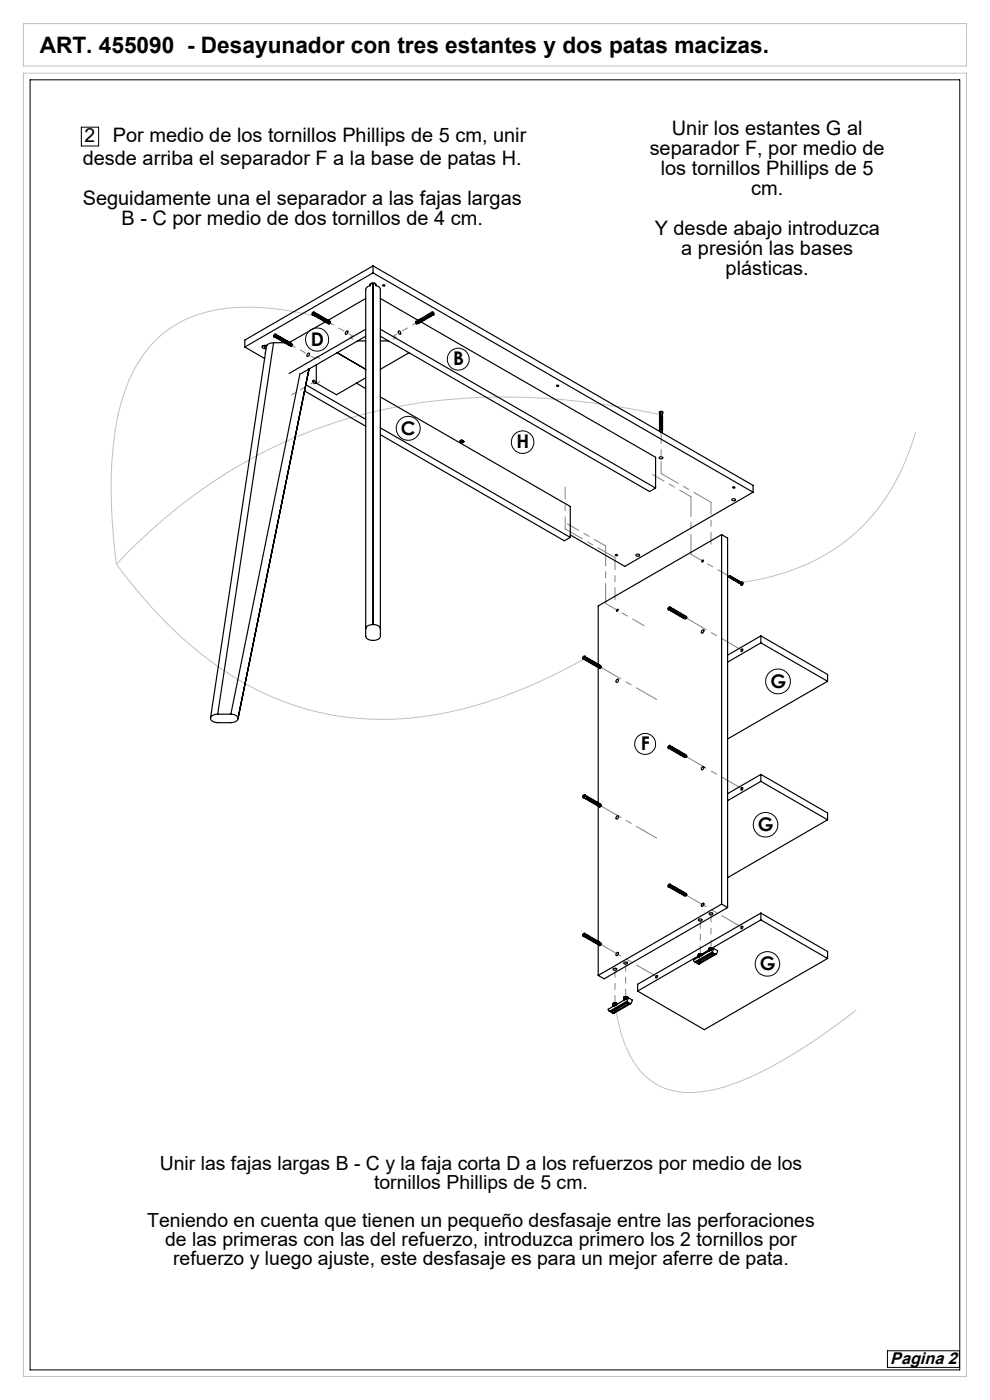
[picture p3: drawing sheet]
<svg xmlns="http://www.w3.org/2000/svg" width="210mm" height="297mm" viewBox="0 0 210 297" stroke-linecap="round" stroke-linejoin="round" font-family="sans-serif">
<path d="M5 15.5h200v276.5h-200zM5 5h200v9h-200zM67.1 67.1a51.5 51.5 0 0 0-21.6-1.3 23.9 23.9 0 0 0-18.3 15.2 60.9 60.9 0 0 0-3.6 24.5l.5 9.3 .6 4.9M140 87.9a146.9 146.9 0 0 0-48.7-2.7 107.2 107.2 0 0 0-64.1 31.9l-2.5 2.6M194.2 91.7a44.5 44.5 0 0 1-14.1 22.6 46.6 46.6 0 0 1-22.9 9.3M24.7 119.7a88.5 88.5 0 0 0 27.8 25.6 59.6 59.6 0 0 0 40.8 6.1 98.5 98.5 0 0 0 30.6-11.6M130.4 213a29.3 29.3 0 0 0 5.2 13.9 13.5 13.5 0 0 0 12.6 4.8 41.3 41.3 0 0 0 15.2-5.3 130.7 130.7 0 0 0 18.2-12.1" fill="none" stroke="#c0c0c0" stroke-width=".21"/>
<g fill="none" stroke="#000" stroke-width=".21">
<path d="M6.4 16.9h197.2v273.7h-197.2zM17.3 27h3.6v4h-3.6zM188.2 286.6h15.3v3.5h-15.3z"/>
<circle cx="67.3" cy="72" r="2.45"/>
<circle cx="97.2" cy="76.2" r="2.32"/>
<circle cx="86.6" cy="90.9" r="2.54"/>
<circle cx="110.9" cy="93.8" r="2.4"/>
<circle cx="136.8" cy="157.8" r="2.23"/>
<circle cx="165" cy="144.6" r="2.63"/>
<circle cx="162.4" cy="175" r="2.61"/>
<circle cx="162.8" cy="204.5" r="2.61"/>
</g>
<path d="M140.2 91.5v8.9M119.9 103.3v8.9M130.5 118.3v8.9M150.8 106.6v8.9" fill="none" stroke="#808080" stroke-width=".21" stroke-dasharray="15.2 1.3 1.3 1.3" stroke-dashoffset="12.7"/>
<path d="M119.9 112.2l10.6 6.1M140.2 100.4l10.6 6.2M146.6 105.4v12.2M128.5 128v-12.2" fill="none" stroke="#808080" stroke-width=".21" stroke-dasharray="15.2 1.3 1.3 1.3" stroke-dashoffset="11"/>
<path d="M130.5 212.9v-7.3M132.7 211.6v-7.3M148.6 202.5v-7.4M150.8 201.2v-7.4" fill="none" stroke="#808080" stroke-width=".21" stroke-dasharray="15.2 1.3 1.3 1.3" stroke-dashoffset="13.5"/>
<path d="M128.5 115.8l-8.2-4.7M138.4 100.7l8.2 4.7M146.6 117.6l8.1 4.7M136.6 132.7l-8.1-4.7" fill="none" stroke="#808080" stroke-width=".21" stroke-dasharray="15.2 1.3 1.3 1.3" stroke-dashoffset="12.5"/>
<path d="M61.9 73.2l4.8 2.8M70 68.5l4.8 2.8M88.3 68.5l-4.8 2.8M61.9 83.8l4.8-2.8" fill="none" stroke="#808080" stroke-width=".21" stroke-dasharray="15.2 1.3 1.3 1.3" stroke-dashoffset="14.4"/>
<path d="M66.7 76l.5-.3M67.2 75.7l.6 .3M74.3 71.6l.6 .4M74.8 71.3l-.5 .3M83.5 71.3l.5 .3M84 71.6l-.6 .4M66.7 81l.5 .3M67.2 81.3l.6-.4" fill="none" stroke="#808080" stroke-width=".21" stroke-dasharray="15.2 1.3 1.3 1.3"/>
<path d="M145.5 131.1l11.9 6.8M127.4 141.5l11.9 6.9M127.4 170.9l11.9 6.9M145.5 160.5l11.9 6.8M145.5 189.9l11.9 6.8M127.4 200.3l11.9 6.9" fill="none" stroke="#808080" stroke-width=".21" stroke-dasharray="15.2 1.3 1.3 1.3" stroke-dashoffset="10.3"/>
<g fill="none" stroke="#000" stroke-width=".25">
<path d="M79.1 56.4l80.6 46.6v1.4M79.1 57.9l80.6 46.5M79.1 56.4v1.5M79.1 57.9l-27.2 15.7M79.1 56.4l-27.2 15.7v1.5M51.9 73.6l4.2 2.5M55.7 73.4l.5 .1M56.2 73.9h.2M56.2 73.5h.3M56.2 73.5v.4M56.3 74.8v.2M56.6 73.3l-11.9 79"/>
<path d="M58 72.7l-.7 .1-.7 .5h-.4a.39 .39 0 0 0-.6 .3 .39 .39 0 0 0 .6 .3M58 72.7l-11.8 78.8M58 72.7h2.4M58.2 71.3h.1M58.2 71.1l.2-.1v.3h-.2M58.2 71.1v.2M58.2 71.1l.2 .1M58.3 70.9a.31 .31 0 0 1 .4 .2 .31 .31 0 0 1-.3 .4 .29 .29 0 0 1-.4-.2 .29 .29 0 0 1 .2-.4zM58.3 71.5l.4 .2 .2-.5-.3-.2v.3l-.3 .2M58.7 71.6l.1 .1M58.9 71.6l-.2 .1M58.9 71.8h.2l.1-.2-.2-.3a.34 .34 0 0 1 .3 .3 .34 .34 0 0 1-.3 .4v-.2"/>
<path d="M58.9 71.6l-.1 .1M58.9 71.6h.1M58.9 71.3v.3M58.9 71.6l-.1 .2-.1-.1M59.3 71.4a.34 .34 0 0 1 .3 .4 .34 .34 0 0 1-.3 .3v-.1M59.3 71.5l.1 .4h-.2M59.5 72.1l.1 .1M59.6 71.6a.34 .34 0 0 1 .3 .4 .34 .34 0 0 1-.4 .3v-.2M59.6 71.7h.1M59.7 71.8l.1 .2-.2 .1M59.9 71.8a.34 .34 0 0 1 .3 .3 .34 .34 0 0 1-.4 .4v-.2M59.9 71.9h.1"/>
<path d="M59.9 71.9l.1 .4-.2-.1M60.1 71.9a.34 .34 0 0 1 .3 .4 .34 .34 0 0 1-.3 .3v-.1M60.2 72l.1 .4h-.3M60.4 72.1a.34 .34 0 0 1 .3 .4 .34 .34 0 0 1-.3 .3v-.2M60.5 72.2h.1M60.5 72.2l.1 .4h-.3M60.7 72.3a.32 .32 0 0 1 .3 .3 .32 .32 0 0 1-.3 .3v-.1M60.7 72.4l.2 .3h-.3M61 72.4a.34 .34 0 0 1 .3 .4 .34 .34 0 0 1-.3 .3v-.1M61 72.5l.1 .4h-.2M61.3 72.6a.34 .34 0 0 1 .3 .4 .34 .34 0 0 1-.4 .3v-.2M61.3 72.7l.1 .4h-.2"/>
<path d="M61.6 72.7a.34 .34 0 0 1 .2 .4 .34 .34 0 0 1-.3 .3v-.1M61.6 72.8l.1 .4h-.2M61.7 73.4h.1M61.9 73l.1 .2-.3 .2M63.6 79.2l-14.6 72.3M65.3 75l.1-.1a.36 .36 0 0 1 .3 .4 .36 .36 0 0 1-.4 .3 .34 .34 0 0 1-.3-.3 .34 .34 0 0 1 .3-.3zM65.5 78.3l-15 74.2M66.3 66.3l.2-.2a.33 .33 0 0 1 .1 .5 .33 .33 0 0 1-.5 .1zM66.3 66.6h.1M66.4 66.4l.1 .1M66.4 66.4h.2l-.3 .2M66.4 66.4l-.1 .2"/>
<path d="M66.7 66.3l.4 .2-.3 .5-.4-.2 .3-.2v-.3M66.8 67l.1 .1M66.9 67v.1M66.9 67h.1M66.9 67l.2 .1M67.1 66.7l-.2 .3M67.1 66.7l.1-.1a.37 .37 0 0 1 .2 .4 .37 .37 0 0 1-.3 .2v-.1M67.1 66.6l.1 .1M67.1 77.4v3.9l4.3 2.4 6.2-3.6M67.2 66.7l.1 .2-.2 .2M67.4 66.7a.32 .32 0 0 1 .3 .4 .32 .32 0 0 1-.4 .3v-.2M67.4 66.8l.2 .3-.2 .2-.1-.1"/>
<path d="M67.7 66.9h.1a.37 .37 0 0 1 .1 .4 .37 .37 0 0 1-.3 .3v-.2M67.7 67l.1 .3h-.2M67.9 67.1h.2a.37 .37 0 0 1 .1 .4 .37 .37 0 0 1-.3 .2v-.1M68 67.1l.1 .4h-.3M68.2 67.2a.32 .32 0 0 1 .4 .4 .32 .32 0 0 1-.4 .3v-.2M68.3 67.3l.1 .3-.1 .2-.2-.1M68.5 67.4l.2 .4h-.3M68.5 67.4h.2a.37 .37 0 0 1 .1 .4 .37 .37 0 0 1-.3 .2v-.1M68.8 67.6l.1 .4h-.2M68.8 67.6l.1-.1a.4 .4 0 0 1 .2 .4 .4 .4 0 0 1-.3 .3v-.2M69.1 67.8l.1 .4h-.2M69.1 67.7h.1a.37 .37 0 0 1 .2 .4 .37 .37 0 0 1-.4 .3v-.2l-7.5 4.4"/>
<path d="M69.4 67.9h.1a.37 .37 0 0 1 .1 .4 .37 .37 0 0 1-.3 .2v-.1M69.4 67.9l.1 .1M69.5 68v.4l-.2-.1M69.7 68.1l.1 .3-.1 .2-.2-.1M69.7 68a.32 .32 0 0 1 .3 .4 .32 .32 0 0 1-.4 .3v-.2M70 68.3l.1 .2-.2 .2-.1-.1M70 68.2h.1M70.1 68.2l-.1 .1M70.1 68.2v.1M71.5 74.8l6.1 3.5M73.4 70.3a.23 .23 0 0 1 .4 0 .23 .23 0 0 1-.1 .3 .26 .26 0 0 1-.2 .3 .26 .26 0 0 1-.3-.1zM75.9 72.3h1.7"/>
<path d="M77.6 71.3l-13.7 8M77.6 69.8l-16.3 9.4M77.6 63.3l-8 4.6M77.8 61l.7-.4a.6 .6 0 0 1 .6-.6 .6 .6 0 0 1 .6 .6l.7 .3 .3 .4v73.7a1.59 1.59 0 0 1-2.1 .8 1.06 1.06 0 0 1-1-.8v-73.6zM79.1 60.2h-.5M79.1 60.2v72.3M79.1 60.2h.1M79.2 60.2h.5M79.2 60.2v72.3M80.7 63.3l8.1 4.7-.1 .2 .3 .1M80.7 72.3h1.7M80.7 69.8l58.4 33.7"/>
<path d="M80.7 71.3l57.1 33 1.3-.8M81.2 60.4h.4v.2h-.4zM84.5 70.2a.45 .45 0 0 1 .4 .3 .45 .45 0 0 1 0 .4l-.4-.3zM86.8 74.8l-6.1 3.5M88.2 68.3v.3h.3M88.4 68.2l-.1-.1a.34 .34 0 0 0 .1 .5 .34 .34 0 0 0 .5-.1M88.5 68.2l-.1 .2 .4 .1M88.7 68h-.1a.33 .33 0 0 0 .1 .4 .33 .33 0 0 0 .4-.1M89 67.9l-.1-.1a.34 .34 0 0 0 .1 .5 .34 .34 0 0 0 .4-.1M89 68.3v.1M89.1 67.8l-.2 .1 .1 .3h.4M89.3 67.7h-.2l.1 .4 .3 .1 .2-.2"/>
<path d="M89.4 67.7l-.1 .2 .1 .1h.2M89.4 68.3l49.7 28.7v6.5M89.6 67.6l-.2-.1a.34 .34 0 0 0 .1 .4 .34 .34 0 0 0 .5 0M89.6 67.5l-.1 .2 .4 .1M89.9 67.4l-.2-.1a.34 .34 0 0 0 .1 .5 .34 .34 0 0 0 .5-.1M89.9 67.3l-.1 .3 .4 .1M90.1 67.2h-.1a.33 .33 0 0 0 .1 .4 .33 .33 0 0 0 .5-.1M90.2 67.2l-.1 .2 .2 .2 .2-.1M90.3 67.1l.2 .2h.3M90.4 67.1l-.1-.1a.34 .34 0 0 0 .1 .4 .34 .34 0 0 0 .4 0M90.5 67l-.2 .1M90.7 66.9l-.1-.1a.34 .34 0 0 0 .1 .5 .34 .34 0 0 0 .4-.1"/>
<path d="M90.8 66.8l-.1 .3 .4 .1M91 66.7h-.2a.33 .33 0 0 0 .2 .4 .33 .33 0 0 0 .4-.1M91.1 66.6l.1 .1M91.1 66.7l-.2 .2 .4 .1M91.2 66.5l-.1 .1M91.2 66.7l.2 .3M91.2 66.6v.1M91.4 67l-.1 .1M91.5 66.3l-.3 .2 .2 .5 .4-.2-.2-.2-.1-.3M91.6 66.2a.37 .37 0 0 1 .4 .2 .37 .37 0 0 1-.1 .4l-.3-.3zM91.9 66.4h-.2l.2 .2M91.9 66.4v.2"/>
<path d="M91.9 66.4l-.2 .1M91.9 66.6h-.1M64.6 82.9l13 7.5M64.9 81.6l12.7 7.4M66.4 80.7a.36 .36 0 0 1 .4 .2 .36 .36 0 0 1-.1 .5l-.2-.2zM75.6 81.3l2 1.1M80.7 90.8l40.3 23.2M80.7 92.2l39 22.5 1.3-.7M80.7 84.2l40.3 23.3v6.5M97.6 93.7h.1M97.6 93.8h.1M97.6 93.7v.1"/>
<path d="M97.6 93.5l.2 .3M97.7 93.8h.1M97.7 93.6h.1M97.7 93.5v.1M97.7 93.4v.2M97.8 93.7l.3 .1-.3 .1-.1-.1zM97.8 93.6h-.2a.34 .34 0 0 1 .6 0M97.8 93.8v.1M97.8 93.6h.1M97.8 93.9h.1M97.8 93.6l-.2 .1M97.8 93.4v.2"/>
<path d="M97.9 93.6h.1M97.9 93.9h.1M97.9 93.4v.2M98 93.6h.1M98 93.9h.1M98 93.4v.2M98.1 93.6h.1M98.1 93.6h-.1M98.1 93.8h.1M98.1 93.4v.2M98.1 93.6v.1M98.1 93.5v.3"/>
<path d="M98.2 93.7h.1M98.2 93.8h-.1M98.2 93.7v.1M98.2 93.8h.1M98.2 93.6v.2M118 81.8h.5a.23 .23 0 0 1-.2 .2 .23 .23 0 0 1-.3-.2zM139.9 97l.2-.1a.29 .29 0 0 1 .4 0 .29 .29 0 0 1 0 .4 .35 .35 0 0 1-.4 .1 .35 .35 0 0 1-.2-.4zM139.9 88a.25 .25 0 0 1 .3-.2 .25 .25 0 0 1 .2 .3M139.9 88v-.4a.34 .34 0 0 1 .6 0v.4M139.9 87.6a.36 .36 0 0 1 .3-.3 .36 .36 0 0 1 .4 .3h-.1M140 87.9v.4M140 87.9l.1 .1"/>
<path d="M140 91.4v.2l.4-.1v.1M140 88.2v.1M140 88.5v.1M140 88.8v.1M140 89.1v.1M140 89.5v.1M140 89.8v.1M140 90.1v.1M140.1 91.4l.3-.2v.4M140.1 91.1l.2-.2h.1v.2M140.1 90.8l.2-.2h.1v.2M140.1 90.4l.1-.1h.2v.2"/>
<path d="M140.1 90.1l.2-.2 .1 .2M140.1 89.8l.2-.2h.1v.2M140.1 89.5l.2-.2h.1v.2M140.1 89.1l.1-.1h.2v.2M140.1 88.8l.2-.2 .1 .2M140.1 88.5l.2-.2h.1v.2M140.1 88v.2M140.1 88h.3v.2M140.1 88h.1M140.4 91.6l-.2 .1h.3M140.4 91.6l.1 .1M140.4 91.4l.2-.1a.38 .38 0 0 0-.4-.2 .38 .38 0 0 0-.3 .4"/>
<path d="M140.4 91l.2-.1a.33 .33 0 0 0-.4-.1 .33 .33 0 0 0-.2 .4v-.1M140.4 90.7l.2-.1a.33 .33 0 0 0-.5-.1 .33 .33 0 0 0-.1 .4v-.1M140.4 90.4l.2-.1a.34 .34 0 0 0-.5-.1 .34 .34 0 0 0-.1 .4v-.2M140.4 90.1l.2-.1a.34 .34 0 0 0-.5-.2 .34 .34 0 0 0-.1 .5M140.4 89.7h.1a.31 .31 0 0 0-.4-.2 .31 .31 0 0 0-.2 .3l.1 .1M140.4 89.4l.2-.1a.33 .33 0 0 0-.5-.1 .33 .33 0 0 0-.1 .4M140.4 89.1l.2-.1a.34 .34 0 0 0-.5-.1 .34 .34 0 0 0-.1 .4M140.4 88.7l.2-.1a.34 .34 0 0 0-.5-.1 .34 .34 0 0 0-.1 .5M140.4 88.4h.1a.31 .31 0 0 0-.4-.2 .31 .31 0 0 0-.2 .3l.1 .1M130.6 117.7l.1-.1 .3 .2-.3 .1-.2-.1zM134.9 117.7l.1-.1a.33 .33 0 0 1 .4-.1 .33 .33 0 0 1 .2 .4 .39 .39 0 0 1-.4 .1 .39 .39 0 0 1-.3-.3zM149 118.9l.1-.1 .1 .1-.3 .3z"/>
<path d="M153.1 113.4l-26.2 15.1v12.5a.34 .34 0 0 1 .3 .3 .34 .34 0 0 1-.3 .3v-.1M153.1 113.4v78.4M153.1 113.4l1.2 .8v78.3M155.3 105.9l.1-.1a.37 .37 0 0 1 .4 0 .37 .37 0 0 1 .2 .3 .36 .36 0 0 1-.4 .2 .36 .36 0 0 1-.3-.4zM155.4 103.4l.4-.1 .1 .2h-.4zM159.7 104.4l-27.2 15.8-11.5-6.7M79.1 132.5a1.34 1.34 0 0 0-1.5 .9M79.1 132.5h.1M79.2 132.5a1.26 1.26 0 0 1 1.5 .9M123.8 139.5l.1 .1M123.8 139.2h.1a.36 .36 0 0 1 .2 .4 .36 .36 0 0 1-.5 .2v-.2zM123.8 139.8l.3 .2a.34 .34 0 0 0 .3-.2 .34 .34 0 0 0 0-.3l-.3-.2-.2 .5"/>
<path d="M123.9 139.4v.3l-.1-.2M123.9 139.4l-.1 .1M123.9 139.4h.1M124.5 139.6l.2 .1-.2 .5a.16 .16 0 0 1-.2-.2 .16 .16 0 0 1 .2-.2zM124.5 139.7v.3h-.2M124.6 139.7a.34 .34 0 0 1 .3 .3 .34 .34 0 0 1-.3 .3v-.1M124.7 139.7l.1 .4h-.3M124.9 139.8a.32 .32 0 0 1 .3 .4 .32 .32 0 0 1-.3 .3v-.2M125 139.9h.1M125 139.9l.1 .4h-.3M125.2 140a.34 .34 0 0 1 .3 .3 .34 .34 0 0 1-.3 .3v-.1M130.9 129.3h.2v.2l-.2 .2-.2-.1z"/>
<path d="M141.9 129l.1 .1M141.9 128.8a.23 .23 0 0 1 .4 0 .23 .23 0 0 1-.1 .3 .27 .27 0 0 1-.4 .3 .27 .27 0 0 1 0-.5zM142 128.9v.3l-.1-.2M142 128.9l-.1 .1M142 128.9l.1 .1M142.2 128.9l.4 .2a.35 .35 0 0 1-.4 .5l-.2-.2 .2-.5M142.6 129.1a.32 .32 0 0 1 .2 .4 .32 .32 0 0 1-.3 .2v-.1M142.6 129.2v.1M142.6 129.2l.1 .4h-.3zM142.8 129.4l.2 .2-.1 .2-.2-.1M142.8 129.3a.34 .34 0 0 1 .3 .3 .34 .34 0 0 1-.3 .3v-.1M143.1 129.5l.2 .4h-.3"/>
<path d="M143.1 129.4a.34 .34 0 0 1 .3 .4 .34 .34 0 0 1-.3 .3v-.1M143.4 129.7l.2 .1-.1 .3h-.2M143.4 129.6a.32 .32 0 0 1 .3 .3 .32 .32 0 0 1-.3 .3v-.1M143.7 129.9l.2 .1-.1 .2h-.3M143.7 129.7a.34 .34 0 0 1 .3 .4 .34 .34 0 0 1-.3 .3v-.1M144 129.9a.34 .34 0 0 1 .3 .4 .34 .34 0 0 1-.4 .3v-.2M144 130h.1M144 130.1l.1 .3h-.3M144.3 130.1a.32 .32 0 0 1 .2 .3 .32 .32 0 0 1-.3 .3v-.1M144.3 130.2h.1M144.3 130.2l.1 .4h-.3M144.5 130.2a.34 .34 0 0 1 .3 .4 .34 .34 0 0 1-.3 .3v-.1"/>
<path d="M144.6 130.3l.1 .4h-.3M144.8 130.4a.32 .32 0 0 1 .3 .4 .32 .32 0 0 1-.3 .3v-.2M144.9 130.5l.1 .4h-.3M145.1 130.6a.32 .32 0 0 1 .3 .3 .32 .32 0 0 1-.3 .3v-.1M145.1 130.7l.2 .2-.2 .2-.1-.1M145.4 130.7l.2 .1 .1 .3M145.4 130.8h.1M145.5 130.9l.1 .2M145.6 131.1h.1M145.6 131.1l-.2 .2-.2-.1M145.7 131.1h-.1M149 133.7v-.1a.32 .32 0 0 1 .4 .3 .32 .32 0 0 1-.4 .4 .33 .33 0 0 1-.3-.3 .33 .33 0 0 1 .3-.3z"/>
<path d="M154.7 122.2v.2zM154.7 122.2v-.1a.19 .19 0 0 1 .2 .2 .19 .19 0 0 1-.2 .2v-.1M154.7 122.2h.1M154.8 122.2v.2h-.2M154.8 122.5h.1M154.9 122.2a.18 .18 0 0 1 .1 .2 .18 .18 0 0 1-.2 .2l.2-.3M154.9 122.3v.2M155 122.3l.2 .2-.2 .2 .1-.3M155 122.4v.2M155.2 122.4l.1 .2-.2 .2 .2-.3M155.2 122.4l-.1 .3M155.3 122.5a.18 .18 0 0 1 .2 .2 .18 .18 0 0 1-.2 .1l.1-.2"/>
<path d="M155.3 122.6v.1M155.5 122.6l.1 .2-.2 .1 .1-.2M155.5 122.6l-.1 .2M155.6 122.6l.2 .2-.3 .2 .2-.3M155.6 122.7l-.1 .2M155.8 122.7a.18 .18 0 0 1 .1 .2 .18 .18 0 0 1-.2 .2l.1-.3M155.8 122.8l-.1 .2M155.9 122.8l.1 .2-.1 .2 .1-.3M155.9 122.9l-.1 .1M156 122.9h.1a.2 .2 0 0 1 .1 .2 .2 .2 0 0 1-.2 .1l.1-.2M156 122.9v.3M156.1 123.2v.1"/>
<path d="M156.2 122.9l.1 .3-.2 .2 .1-.3M156.2 123l-.1 .3M156.3 123l.2 .3-.2 .1 .1-.2M156.3 123.1l-.1 .2M156.5 123.1l.1 .2-.2 .2 .1-.3M156.5 123.2l-.1 .2M156.6 123.2l.1 .2-.1 .2 .1-.3M156.6 123.3v.2M156.7 123.3l.2 .2-.2 .2 .1-.3M156.7 123.4v.1M156.9 123.4l.1 .2-.2 .2 .2-.3M156.9 123.4l-.1 .2"/>
<path d="M157 123.7h.1M157 123.4l.2 .2-.2 .3 .1-.4M157 123.5v.2M157.1 123.8v.2a.23 .23 0 0 0 .2 .2 .23 .23 0 0 0 .3-.2 .28 .28 0 0 0 .1-.3 .28 .28 0 0 0-.3-.2l-.1 .4h-.2v-.1l.1 .1M157.2 123.5l.1 .1-.1 .3M157.2 123.6v.3M157.2 137.9l.2-.2a.27 .27 0 0 1 .1 .4 .27 .27 0 0 1-.3 0zM161.4 134.9v1.5M161.4 134.9l14.1 8.2v1.4M161.4 136.4l14.1 8.1M161.4 136.4l-7.1 4.1M161.4 134.9l-7.1 4.1"/>
<path d="M46.2 151.5a1.08 1.08 0 0 0-1.5 1.2 1.81 1.81 0 0 0 1.5 .6h2.8a1.37 1.37 0 0 0 1.5-.9 1.37 1.37 0 0 0-1.5-.9M46.2 151.5h2.8M125.3 140.1v.4l-.2-.1M125.5 140.2a.32 .32 0 0 1 .3 .3 .32 .32 0 0 1-.4 .3v-.2M125.5 140.2l.1 .1M125.6 140.3v.4l-.2-.1M125.8 140.3a.32 .32 0 0 1 .2 .4 .32 .32 0 0 1-.3 .3v-.2M125.8 140.4h.1M125.8 140.4l.1 .4h-.2M126 140.5a.34 .34 0 0 1 .3 .3 .34 .34 0 0 1-.3 .3v-.1M126.1 140.6l.1 .3h-.3M126.3 140.6a.32 .32 0 0 1 .3 .4 .32 .32 0 0 1-.3 .3v-.2"/>
<path d="M126.4 140.7l.1 .3-.1 .2-.2-.1M126.6 140.8a.34 .34 0 0 1 .3 .3 .34 .34 0 0 1-.3 .4v-.2M126.6 140.9l.2 .3-.3 .1M126.8 141.4l.1 .1M126.9 141.7v28.7a.34 .34 0 0 1 .3 .3 .34 .34 0 0 1-.3 .3v-.1M126.9 141l.2 .2-.2 .3M127.1 141.6l.1 .1M127.2 141.1a.34 .34 0 0 1 .3 .4 .34 .34 0 0 1-.4 .3l.1-.1M127.2 141.2l.2 .2-.2 .3M127.5 141.4l-.1 .3M130.8 144.2l.2-.1a.33 .33 0 0 1 .1 .4 .33 .33 0 0 1-.5 .1zM141.9 158.5h.1"/>
<path d="M141.9 158.1a.23 .23 0 0 1 .4 .1 .23 .23 0 0 1-.1 .3 .28 .28 0 0 1-.3 .3 .28 .28 0 0 1-.3-.2 .28 .28 0 0 1 .3-.3zM142 158.3v.3l-.1-.1M142 158.3l-.1 .2M142 158.3l.1 .1M142.2 158.3l.4 .2a.35 .35 0 0 1-.4 .5l-.2-.2zM142.6 158.6l-.2 .4 .2 .1 .1-.2-.1-.3M142.6 158.5a.34 .34 0 0 1 .2 .4 .34 .34 0 0 1-.3 .3v-.2M142.6 158.6h.1M142.8 158.7l.2 .2v.2h-.3M142.8 158.7a.32 .32 0 0 1 .3 .3 .32 .32 0 0 1-.3 .3v-.1M143.1 158.9l.2 .2v.2h-.3M143.1 158.8a.34 .34 0 0 1 .3 .4 .34 .34 0 0 1-.3 .3v-.2"/>
<path d="M143.4 159a.34 .34 0 0 1 .3 .3 .34 .34 0 0 1-.3 .4v-.2M143.4 159.1h.1M143.5 159.1v.4h-.2M143.7 159.2l.2 .2-.1 .2h-.3M143.7 159.2a.32 .32 0 0 1 .3 .3 .32 .32 0 0 1-.3 .3v-.1M144 159.4l.1 .2v.2h-.3M144 159.3a.34 .34 0 0 1 .3 .4 .34 .34 0 0 1-.4 .3v-.2M144.3 159.5a.32 .32 0 0 1 .2 .3 .32 .32 0 0 1-.3 .3v-.1M144.3 159.6h.1M144.3 159.6l.1 .3h-.3M144.5 159.7a.32 .32 0 0 1 .3 .3 .32 .32 0 0 1-.3 .3v-.1M144.6 159.7l.1 .4h-.3"/>
<path d="M144.8 159.8a.34 .34 0 0 1 .3 .4 .34 .34 0 0 1-.3 .3v-.2M144.9 159.9h.1M144.9 159.9l.1 .3-.1 .1M145.1 160a.32 .32 0 0 1 .3 .3 .32 .32 0 0 1-.3 .3v-.1M175.5 144.5l-21.2 12.3M123.7 168.7l.2-.1a.36 .36 0 0 1 .2 .4 .36 .36 0 0 1-.5 .2zM123.8 168.9l.1 .1M123.9 169.2l.2-.5 .4 .3-.3 .4-.4-.1M123.9 168.8v.2l-.1-.1M123.9 168.8l-.1 .1M123.9 168.8h.1M124.5 169l-.2 .4"/>
<path d="M124.5 169.1v.3h-.2M124.5 169l.1-.1 .1 .2-.2 .5h-.2v-.2M124.6 169a.34 .34 0 0 1 .3 .4 .34 .34 0 0 1-.3 .3v-.1M124.7 169.2l.1 .3h-.3M124.9 169.2a.32 .32 0 0 1 .3 .4 .32 .32 0 0 1-.3 .3v-.2M125 169.3h.1M125 169.4v.4l-.2-.1M125.2 169.4a.32 .32 0 0 1 .3 .3 .32 .32 0 0 1-.3 .3v-.1M125.3 169.5v.4h-.2M125.5 169.5a.34 .34 0 0 1 .3 .4 .34 .34 0 0 1-.4 .3v-.1M125.5 169.6l.1 .4h-.2M125.8 169.7a.32 .32 0 0 1 .3 .4 .32 .32 0 0 1-.4 .3v-.2"/>
<path d="M125.8 169.8h.1M125.8 169.8l.1 .4h-.2M126 169.9a.34 .34 0 0 1 .3 .3 .34 .34 0 0 1-.3 .3v-.1M126.1 170l.1 .3-.3 .1M126.2 170.5l.2 .1M126.3 170a.34 .34 0 0 1 .3 .4 .34 .34 0 0 1-.3 .3v-.1M126.4 170.1l.1 .2-.1 .3M126.6 170.2a.32 .32 0 0 1 .3 .3 .32 .32 0 0 1-.3 .3v-.1M126.6 170.3l.2 .3-.2 .1h-.1M126.9 171.1v28.7a.32 .32 0 0 1 .3 .3 .32 .32 0 0 1-.3 .3v-.1M126.9 170.5l.1 .3h-.2M127.1 171l.1 .1"/>
<path d="M127.2 170.5a.34 .34 0 0 1 .3 .4 .34 .34 0 0 1-.4 .3l.1-.1M127.2 170.6l.2 .2-.2 .3M127.5 170.8l-.1 .3M130.9 173.1h.1a.34 .34 0 0 1 .2 .3 .34 .34 0 0 1-.3 .3l-.1 .1a.39 .39 0 0 1 .1-.7zM144.7 160.3l.2 .1M145.1 160.1l.1 .3h-.2M145.4 160.1l.2 .1 .1 .3M145.4 160.2l.2 .3M145.6 160.5h.1M145.6 160.5l-.1 .2-.3-.1M149 162.7v-.1a.34 .34 0 0 1 .4 .4 .34 .34 0 0 1-.4 .3 .32 .32 0 0 1-.3-.3 .32 .32 0 0 1 .3-.3zM157.4 167.1a.24 .24 0 0 1 .1 .3 .24 .24 0 0 1-.3 .1z"/>
<path d="M161.4 164.3v1.5M161.4 164.3l14.1 8.2v1.4M161.4 165.8l14.1 8.1M161.4 164.3l-7.1 4.1M161.4 165.8l-7.1 4.1M175.5 173.9l-21.2 12.3M123.7 198.1l.3-.2a.37 .37 0 0 1 .1 .5 .37 .37 0 0 1-.5 .2zM123.8 198.3l.1 .1M123.9 198.2l.1 .1-.2 .1v-.1M123.9 198.2l-.1 .1M123.9 198.2h.1M124.1 198.2l-.2 .4"/>
<path d="M124.1 198.1l.4 .2-.1 .3-.2 .2-.4-.2M124.5 198.5l-.2 .3M124.5 198.5v.3h-.2M124.5 198.5l.1-.2-.1 .7h-.2v-.2M124.6 198.5a.32 .32 0 0 1 .3 .3 .32 .32 0 0 1-.3 .3v-.1M124.7 198.5l.1 .4h-.3M124.9 198.6a.34 .34 0 0 1 .3 .4 .34 .34 0 0 1-.3 .3v-.2M125 198.7v.1M125 198.8v.3h-.2M125.2 198.8a.32 .32 0 0 1 .3 .3 .32 .32 0 0 1-.3 .3v-.1M125.2 198.9h.1M125.3 198.9v.4l-.2-.1"/>
<path d="M125.5 198.9a.34 .34 0 0 1 .3 .4 .34 .34 0 0 1-.4 .3v-.1M125.5 199l.1 .4h-.2M125.8 199.1a.34 .34 0 0 1 .3 .4 .34 .34 0 0 1-.4 .3v-.2M125.8 199.2h.1M125.8 199.2l.1 .4h-.2M126 199.3a.32 .32 0 0 1 .3 .3 .32 .32 0 0 1-.3 .3v-.1M126.1 199.4l.1 .2-.1 .2-.2-.1M126.3 199.4a.34 .34 0 0 1 .3 .4 .34 .34 0 0 1-.3 .3v-.1M126.4 199.5l.1 .4h-.3M126.6 199.6a.32 .32 0 0 1 .3 .3 .32 .32 0 0 1-.3 .3v-.1M126.6 199.7h.1M126.7 199.7v.4h-.2"/>
<path d="M126.9 199.8l.1 .4h-.2M127.2 199.9a.34 .34 0 0 1 .3 .4 .34 .34 0 0 1-.4 .3l.1-.1M141.9 187.9h.1M141.9 187.6l.1-.1a.37 .37 0 0 1 .2 .5 .37 .37 0 0 1-.5 .2v-.2zM142 187.7v.3l-.1-.1M142 187.7l-.1 .2M142 187.7l.1 .1M142.2 187.7l-.2 .5M142.2 187.7l.4 .2-.1 .3-.2 .2-.3-.2M142.6 188l.1 .1-.1 .4-.2-.2zM142.6 187.9a.34 .34 0 0 1 .2 .4 .34 .34 0 0 1-.3 .3v-.2M142.8 188.1a.34 .34 0 0 1 .3 .3 .34 .34 0 0 1-.3 .3v-.1"/>
<path d="M142.8 188.1l.1 .1M142.9 188.2l.1 .3h-.3M143.1 188.3l.2 .2v.2h-.3M143.1 188.2a.32 .32 0 0 1 .3 .4 .32 .32 0 0 1-.3 .3v-.2M143.4 188.5l.2 .1-.1 .2h-.2M143.4 188.4a.34 .34 0 0 1 .3 .3 .34 .34 0 0 1-.3 .4v-.2M143.7 188.6l.2 .2-.1 .2h-.3M143.7 188.6a.32 .32 0 0 1 .3 .3 .32 .32 0 0 1-.3 .3v-.1M144 188.8l.1 .3-.1 .2-.2-.1M144 188.7a.32 .32 0 0 1 .3 .4 .32 .32 0 0 1-.4 .3v-.2M144.3 188.9a.34 .34 0 0 1 .2 .3 .34 .34 0 0 1-.3 .3v-.1M144.3 188.9l.1 .4h-.3"/>
<path d="M144.5 189.1a.32 .32 0 0 1 .3 .3 .32 .32 0 0 1-.3 .3v-.2M144.6 189.1l.1 .4h-.3M144.8 189.2a.34 .34 0 0 1 .3 .3 .34 .34 0 0 1-.3 .4v-.2M144.9 189.3l.1 .3h-.3M145 189.8l.1 .1M145.1 189.4a.34 .34 0 0 1 .3 .3 .34 .34 0 0 1-.3 .3v-.1M145.1 189.4l.1 .1M145.2 189.5l.1 .2-.2 .2M145.4 189.5l.2 .1 .1 .3M145.4 189.6l.2 .3M145.6 189.9h.1M145.6 189.9l-.1 .2-.3-.1"/>
<path d="M148.2 195l.2-.1a.3 .3 0 0 1 .4 0 .3 .3 0 0 1 0 .4v.1a.34 .34 0 0 1-.4 0 .34 .34 0 0 1-.2-.4zM149 191.6a.32 .32 0 0 1 .2 .4 .32 .32 0 0 1-.4 .2zM150.5 193.7a.33 .33 0 0 1 .5-.1 .33 .33 0 0 1 .1 .4l-.1 .1a.34 .34 0 0 1-.4 0 .34 .34 0 0 1-.1-.4zM153.1 191.8l-26.2 15.1M153.1 191.8l1.2 .7M154.3 192.5l-26.1 15.1-1.3-.7M157.3 196.6l.1-.1a.23 .23 0 0 1 .1 .3 .23 .23 0 0 1-.3 0zM161.4 193.7v1.5M161.4 193.7l14.1 8.2v1.4M161.4 195.2l14.1 8.1M161.4 195.2l-10.3 5.9M161.4 193.7l-26.1 15.1v1.5"/>
<path d="M126.9 200.4v6.5M127.1 200.4l.1 .1M127.2 200l.2 .2-.2 .3M127.5 200.2l-.1 .3M129.2 214.5l1 .5M129.4 214.5l.8 .5M129.9 214.3h.5M130 213h.1M130.1 213l-.1 .5M130.1 212.9h.1M130.1 205.5h.1a.33 .33 0 0 1 .4-.1 .33 .33 0 0 1 .1 .4h-.1a.33 .33 0 0 1-.3 0 .33 .33 0 0 1-.2-.3zM130.1 212.9v.6"/>
<path d="M130.2 212.8h.1M130.2 212.8l-.1 .7M130.2 212.8v.6M130.3 212.8h.1M130.3 212.8h.3M130.3 212.8v.6M130.4 212.8h.1M130.4 212.8v.6M130.4 212.8h-.2M130.4 214.3v.4M130.5 212.8h.1M130.5 212.8l-.1 .5"/>
<path d="M130.5 212.8v.5M130.5 212.8h.2v.3M130.6 212.8h.1M130.6 212.8v.4M130.7 212.9v.2M130.7 212.9h.1M130.7 212.9l.1 .2M130.8 212.9h.1M130.8 202.2l.2-.2a.34 .34 0 0 1 .1 .5 .34 .34 0 0 1-.5 .1zM130.8 212.9v.2M130.8 213h.1M132.3 211.7h.1"/>
<path d="M132.3 211.6h.1M132.4 211.6h.1M132.4 204.2v-.1a.32 .32 0 0 1 .5-.1 .32 .32 0 0 1 .1 .5h-.1a.34 .34 0 0 1-.4 0 .34 .34 0 0 1-.1-.3zM132.4 211.6l-.1 .6M132.4 211.5h.1M132.4 211.5v.7M132.5 211.5v.6M132.5 211.5h.1M132.5 211.5l-.1 .1v.6M132.6 211.5h.1M132.6 211.5h.2M132.6 211.5v.6"/>
<path d="M132.7 211.5v.5M132.7 211.5h.1M132.8 211.5h.1M132.8 211.5v.4M132.9 211.5h.1M132.9 211.5l.1 .1v.2M132.9 211.5v.4M132.9 212.4l-3.5 2.1M132.9 212.4l.9 .5M132.9 211.5v.3M133 211.6h.1M133 211.5v.3"/>
<path d="M133.1 211.6h.1M133.1 211.7v.1M133.1 211.7h.1M133.2 212.7l-2.8 1.6M133.2 213a.28 .28 0 0 0 0-.3 .28 .28 0 0 0-.4 0l-2.9 1.7a.26 .26 0 0 0 0 .3 .26 .26 0 0 0 .4 0h.1M133.2 213l-2.8 1.7M133.2 212.7v.3M133.3 211.7l-4.3 2.4 .1 .3 .3 .1M133.3 211.7l-.4 .7M133.3 211.7l.8 .5-.3 .7M133.8 212.9l-3.6 2.1M139.2 207l.1-.1a.24 .24 0 0 1 .1 .4 .24 .24 0 0 1-.3 0z"/>
<path d="M147.3 204l1 .5M147.5 204l.8 .5M148.1 202.6h.1M148.1 202.8l-12.8 7.5M148.2 202.5h.1M148.2 202.5v.6M148.2 202.5l-.1 .6M148.2 202.4v.6M148.2 202.4h.1M148.3 202.4h.1M148.3 202.4v.6M148.3 202.3h.1"/>
<path d="M148.3 202.3v.1M148.3 202.3v.7M148.4 202.3v.6M148.4 202.3h.3M148.4 202.3h.1M148.4 202.3l-.1 .1M148.4 202.3l.1 .6M148.5 202.3h.1M148.5 203.9h-.4M148.5 202.3l.1 .5M148.5 203.9v.3M148.6 202.3h.1"/>
<path d="M148.6 202.3l.2 .1v.3M148.6 202.3v.5M148.7 202.3v.4M148.7 202.3h.1M148.7 202.3v.1M148.8 202.4v.3M148.8 202.3l-.1 .4M148.8 202.4h.1M148.9 202.5h.1M148.9 202.5v.1M148.9 202.6h.1M150.4 201.3h.1"/>
<path d="M150.4 201.5l-1.6 .9M150.5 201.2h.1M150.5 201.2l-.1 .6M150.5 201.1h.1M150.5 201.1v.6M150.6 201.1l-.1 .7M150.6 201v.7M150.6 201h.1M150.6 201v.6M150.7 201h.1M150.7 201h.2M150.7 201v.6"/>
<path d="M150.8 201v.5M150.8 201h.1M150.9 201l-.1 .5M150.9 201h.1M150.9 201v.5M151 201v.4M151 201h.1M151 201v.1M151 201.1h.1M151 201.1l.1 .3M151 202l-3.5 2M151 202l.9 .5"/>
<path d="M151.1 201.1h.1M151.1 201.1v.3M151.1 201.2h.1M151.1 201.2l.1 .1M151.2 201.2h.1M151.2 201.3h.1M151.3 202.3l-2.8 1.6M151.3 202.6l.1-.1a.35 .35 0 0 0-.6-.2l-2.8 1.7a.34 .34 0 0 0 .2 .3 .34 .34 0 0 0 .3-.1M151.3 202.6l-2.8 1.6M151.3 202.3v.3M151.4 201.2l-.4 .8M151.4 201.2l-4.3 2.5 .2 .3h.2"/>
<path d="M151.4 201.2l.8 .5-.3 .8M151.9 202.5l-3.6 2M175.5 203.3l-26.1 15.1-14.1-8.1"/>
</g>
<text font-size="4.8" x="8.4" y="11.3">ART. 455090 - Desayunador con tres estantes y dos patas macizas.</text>
<g font-size="4.2">
<text x="142.5" y="28.7">Unir los estantes G al</text>
<text x="17.6" y="34.9">desde arriba el separador F a la base de patas H.</text>
<text x="23.9" y="30">Por medio de los tornillos Phillips de 5 cm, unir</text>
<text x="137.8" y="32.9">separador F, por medio de</text>
<text x="140.2" y="37.2">los tornillos Phillips de 5</text>
<text x="159.3" y="41.4">cm.</text>
<text x="17.6" y="43.4">Seguidamente una el separador a las fajas largas</text>
<text x="25.8" y="47.6">B - C por medio de dos tornillos de 4 cm.</text>
<text x="138.9" y="49.9">Y desde abajo introduzca</text>
<text x="144.5" y="54.1">a presión las bases</text>
<text x="153.9" y="58.3">plásticas.</text>
</g>
<g font-size="4.1">
<text x="17.9" y="30">2</text>
<text x="33.9" y="248.3">Unir las fajas largas B - C y la faja corta D a los refuerzos por medio de los</text>
<text x="79.4" y="252.3">tornillos Phillips de 5 cm.</text>
<text x="31.2" y="260.3">Teniendo en cuenta que tienen un pequeño desfasaje entre las perforaciones</text>
<text x="35" y="264.3">de las primeras con las del refuerzo, introduzca primero los 2 tornillos por</text>
<text x="36.7" y="268.3">refuerzo y luego ajuste, este desfasaje es para un mejor aferre de pata.</text>
</g>
<g font-size="4">
<text x="65.9" y="73.4">D</text>
<text x="96.1" y="77.5">B</text>
<text x="85.1" y="92.2">C</text>
<text x="109.5" y="95.1">H</text>
<text x="163.4" y="145.9">G</text>
<text x="135.9" y="159.2">F</text>
<text x="160.8" y="176.3">G</text>
<text x="161.2" y="205.8">G</text>
</g>
<text font-size="3.6" x="188.8" y="289.3">Pagina 2</text>
</svg>
